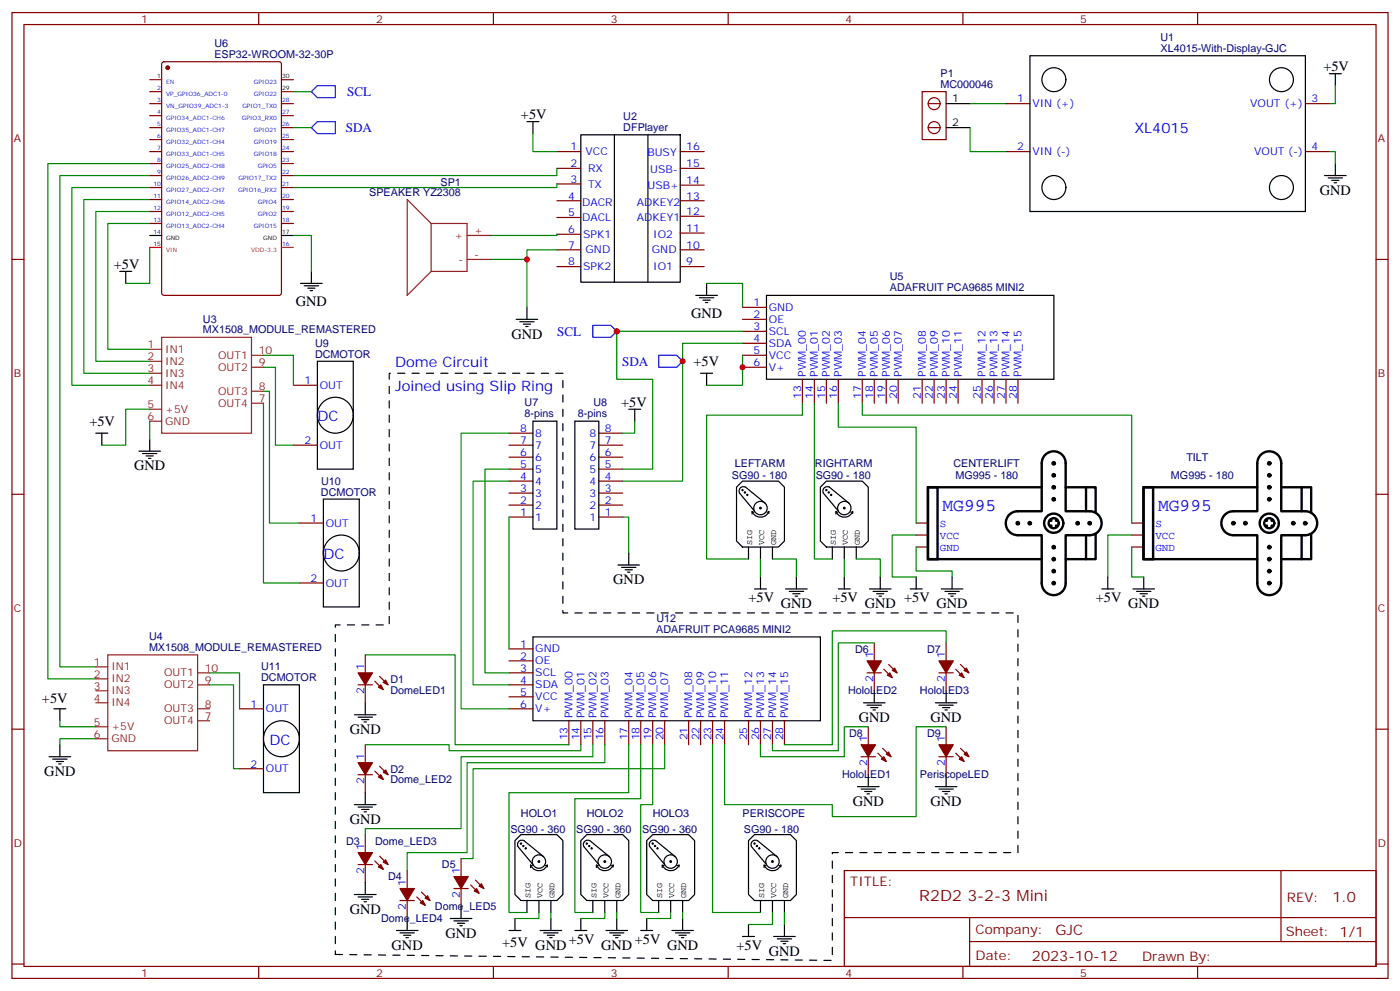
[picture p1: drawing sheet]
<svg xmlns="http://www.w3.org/2000/svg" width="412mm" height="292mm" viewBox="0 0 412 292" stroke-linecap="round" stroke-linejoin="round" font-family="sans-serif">
<g fill="none" stroke="#870000" stroke-width=".35">
<path d="M3.5 3.7h405.4v284.3h-405.4zM7.1 7.2h398.2v277.3h-398.2zM47.9 18.4l.4-.2h33.9l.6 .4 .1 67.7-.5 .6-34.1 .1-.6-.5-.1-67.6zM76.2 3.7v3.5M145.3 3.7v3.5M214.5 3.7v3.5M283.6 3.7v3.5M352.8 3.7v3.5M44.1 27h3.5M44.1 30.5h3.5M44.1 34h3.5M44.1 37.6h3.5"/>
<path d="M82.9 30.5h3.5M82.9 34h3.5M82.9 37.6h3.5M271.6 27h7.1v14.1h-7.1zM273.4 30.5h3.5M273.4 37.6h3.5M296.3 30.5h7.1M384.5 30.5h7.1M44.1 44.6h3.5M44.1 41.1h3.5M44.1 48.2h3.5M44.1 51.7h3.5"/>
<path d="M44.1 55.2h3.5M44.1 58.7h3.5M82.9 44.6h3.5M82.9 41.1h3.5M82.9 48.2h3.5M82.9 51.7h3.5M82.9 55.2h3.5M82.9 58.7h3.5M164 44.6h7.1M164 49.6h7.1M164 54.2h7.1M164 59.1h7.1"/>
<path d="M200.4 44.6h7M200.4 49.6h7M200.4 59.1h7M200.4 54.5h7M296.3 44.6h7.1M384.5 44.6h7.1M3.5 76.4h3.6M44.1 62.3h3.5M44.1 65.8h3.5M82.9 62.3h3.5M82.9 65.8h3.5M164 64h7.1"/>
<path d="M164 69h7.1M164 73.6h7.1M164 78.5h7.1M200.4 73.6h7M200.4 78.5h7M200.4 68.6h7M200.4 63.7h7M405.3 76.4h3.6M218.7 90.5h7.1M218.7 94h7.1M218.7 97.5h7.1M86.4 113.4h7.1"/>
<path d="M218.7 101.1h7.1M218.7 104.6h7.1M218.7 108.1h7.1M236.4 111.7v7M239.9 111.7v7M243.4 111.7v7M246.9 111.7v7M254 111.7v7M257.5 111.7v7M261.1 111.7v7M264.6 111.7v7M271.6 111.7v7"/>
<path d="M275.2 111.7v7M278.7 111.7v7M282.2 111.7v7M289.3 111.7v7M292.8 111.7v7M296.3 111.7v7M299.9 111.7v7M86.4 131.1h7.1M149.9 138.1h7.1M149.9 134.6h7.1M149.9 131.1h7.1M149.9 127.5h7.1"/>
<path d="M176.4 138.1h7M176.4 134.6h7M176.4 131.1h7M176.4 127.5h7M3.5 145.5h3.6M88.2 154h7M149.9 152.2h7.1M149.9 148.7h7.1M149.9 145.2h7.1M149.9 141.6h7.1M176.4 152.2h7M176.4 148.7h7"/>
<path d="M176.4 145.2h7M176.4 141.6h7M269.9 154h3.5M269.9 157.5h3.5M333.4 154h3.5M333.4 157.5h3.5M405.3 145.5h3.6M88.2 171.6h7M269.9 161h3.5M333.4 161h3.5M107.6 192.8v5.3M111.8 199.1l2.5 2.5"/>
<path d="M149.9 191h7.1M149.9 194.6h7.1M149.9 198.1h7.1M255.4 198.1h4.2M257.5 189.3v5.3M257.5 198.1v5.3M260.3 197l2.5 2.5M261.8 195.6l2.4 2.5M276.6 198.1h4.2M278.7 189.3v5.3M278.7 198.1v5.3M281.5 197l2.5 2.5"/>
<path d="M282.9 195.6l2.5 2.5M3.5 214.7h3.6M70.6 208.7h7M105.5 201.6h4.2M107.6 201.6v5.3M107.6 219.3v5.2M110.4 200.6l2.5 2.4M149.9 208.7h7.1M149.9 201.6h7.1M149.9 205.1h7.1M167.6 212.2v7.1M171.1 212.2v7.1"/>
<path d="M174.6 212.2v7.1M178.2 212.2v7.1M185.2 212.2v7.1M188.7 212.2v7.1M192.3 212.2v7.1M195.8 212.2v7.1M202.8 212.2v7.1M206.4 212.2v7.1M209.9 212.2v7.1M213.4 212.2v7.1M220.5 212.2v7.1M224 212.2v7.1"/>
<path d="M227.5 212.2v7.1M231.1 212.2v7.1M255.8 214v5.3M278.7 214v5.3M405.3 214.7h3.6M70.6 226.3h7M105.5 228.1h4.2M107.6 228.1v5.3M110.4 227l2.5 2.5M111.8 225.6l2.5 2.5M253.6 222.8h4.3M255.8 222.8v5.3"/>
<path d="M258.6 221.7l2.5 2.5M260 220.3l2.5 2.5M276.6 222.8h4.2M278.7 222.8v5.3M281.5 221.7l2.5 2.5M282.9 220.3l2.5 2.5M105.5 254.5h4.2M107.6 245.7v5.3M107.6 254.5v5.3M110.4 253.5l2.5 2.4M111.8 252.1l2.5 2.4M119.9 256.3v5.3"/>
<path d="M135.8 252.8v5.3M140.1 259.1l2.4 2.5M248.7 256.3h156.6v28.2h-156.6zM377.3 256.3v20.9M117.8 265.1h4.3M119.9 265.1v5.3M122.8 264.1l2.4 2.4M124.2 262.6l2.4 2.5M133.7 261.6h4.2M135.8 261.6v5.3M138.6 260.5l2.5 2.5M248.7 270.1h156.5"/>
<path d="M285.6 277.2h119.6M285.6 270.1v14.2M3.5 283.8h3.6M76.2 284.5v3.5M145.3 284.5v3.5M214.5 284.5v3.5M283.6 284.5v3.5M352.8 284.5v3.5M405.3 283.8h3.6"/>
<circle cx="275.2" cy="37.6" r="1.76"/>
<circle cx="275.2" cy="30.5" r="1.76"/>
</g>
<g fill="none" stroke="#000" stroke-width=".35">
<path d="M303.4 16.4h81.1v45.9h-81.1zM155.2 35.8h3.5M157 35.8v3.5M171.1 39.7h29.3v43.4h-29.3zM181 39.7v43.4M190.9 39.7v43.4M278.7 30.5h7.1M278.7 37.6h7.1M391.6 21.7h3.5M393.3 21.7v3.5M390.2 51.7h6.3M391.2 52.4h4.3"/>
<path d="M392.3 53.1h2.1M393 53.8h.7M393.3 48.2v3.5M35.3 79.9h3.5M37 79.9v3.5M44.1 69.3h3.5M82.9 69.3h3.5M91.7 79.9v3.5M88.5 83.4h6.4M89.6 84.1h4.2M90.7 84.8h2.1M91.4 85.5h.7"/>
<path d="M152 94h6.4M153.1 94.7h4.2M154.2 95.4h2.1M154.9 96.1h.7M155.2 90.5v3.5M205 87h6.3M206 87.7h4.3M207.1 88.4h2.1M207.8 89.1h.7M208.1 83.4v3.6M225.8 87h84.6v24.7h-84.6zM93.5 106.4h10.6v31.7h-10.6z"/>
<path d="M206.4 109.9h3.5M208.1 109.9v3.5M28.2 127.5h3.5M30 127.5v3.6M40.9 132.8h6.4M42 133.5h4.2M43 134.2h2.2M43.7 134.9h.7M44.1 129.3v3.5M157 124h7v31.8h-7zM169.3 124h7.1v31.8h-7.1zM185.2 120.5h3.5"/>
<path d="M187 120.5v3.5M95.2 146.9h10.6v31.8h-10.6zM217 143.4l1.7-1.8h10.6l1.8 1.8v15.9l-1.8 1.7h-10.6l-1.7-1.7zM218.7 144.1l-.2 .2 .2 .2 .1-.3M219.4 144.8l-.1 .2 .1 .2 .1-.3M220.1 145.5l-.1 .2 .1 .2 .1-.3M222.1 150.8l-.6-.2v.7M224 147.6a1.98 1.98 0 0 0-1.7 2.9 1.98 1.98 0 0 0 3.4 .2 1.98 1.98 0 0 0-1.5-3.1M224 149.3l-.2 .3 .2 .2 .2-.4M225.4 148.2l-5.8-4.8a1.31 1.31 0 0 0-1.5 .2 1.31 1.31 0 0 0-.3 1.6l4.4 5.3M226 150.8l.5-.2v.6M226.5 150.6a2.68 2.68 0 0 1-2.5 1.7 2.68 2.68 0 0 1-2.5-1.7"/>
<path d="M241.7 143.4l1.7-1.8h10.6l1.8 1.8v15.9l-1.8 1.7h-10.6l-1.7-1.7zM243.4 144.1l-.2 .2 .2 .2 .1-.3M244.1 144.8l-.2 .2 .2 .2 .1-.3M244.8 145.5l-.1 .2 .1 .2 .1-.3M246.8 150.8l-.6-.2v.7M248.7 147.6a1.98 1.98 0 0 0-1.7 2.9 1.98 1.98 0 0 0 3.4 .2 1.98 1.98 0 0 0-1.5-3.1M248.7 149.3l-.2 .3 .2 .2 .2-.4M250.1 148.2l-5.8-4.8a1.31 1.31 0 0 0-1.5 .2 1.31 1.31 0 0 0-.3 1.6l4.4 5.3M250.6 150.8l.6-.2v.6M251.2 150.6a2.68 2.68 0 0 1-2.5 1.7 2.68 2.68 0 0 1-2.5-1.7M182 166.3h6.4M183.1 167h4.2"/>
<path d="M184.1 167.7h2.2M184.9 168.5h.7M185.2 162.8v3.5M220.5 161v3.6M222.2 173.4h3.6M224 161v3.6M224 169.9v3.5M227.5 161v3.6M231.4 173.4h6.4M232.5 174.1h4.2M233.5 174.8h2.2M234.2 175.5h.7"/>
<path d="M234.6 169.9v3.5M245.2 161v3.6M246.9 173.4h3.6M248.7 161v3.6M248.7 169.9v3.5M252.2 161v3.6M256.1 173.4h6.4M257.2 174.1h4.2M258.2 174.8h2.1M258.9 175.5h.7M259.3 169.9v3.5M268.1 173.4h3.5"/>
<path d="M269.9 169.9v3.5M277.3 173.4h6.3M278.3 174.1h4.3M279.4 174.8h2.1M280.1 175.5h.7M280.5 169.9v3.5M324.6 173.4h3.5M326.3 169.9v3.5M333.7 173.4h6.4M334.8 174.1h4.2M335.8 174.8h2.2M336.5 175.5h.8"/>
<path d="M336.9 169.9v3.5M157 187.5h84.7v24.7h-84.7zM15.9 208.7h3.5M17.6 208.7v3.5M17.6 219.3v3.5M77.6 201.6h10.6v31.8h-10.6zM104.4 210.4h6.4M105.5 211.1h4.2M106.5 211.8h2.2M107.2 212.5h.7M107.6 206.9v3.5M254.4 206.9h6.3"/>
<path d="M255.4 207.6h4.2M256.5 208.3h2.1M257.2 209h.7M257.5 203.4v3.5M275.5 206.9h6.4M276.6 207.6h4.2M277.6 208.3h2.2M278.3 209h.7M278.7 203.4v3.5M14.5 222.8h6.3M15.5 223.5h4.3M16.6 224.2h2.1"/>
<path d="M17.3 224.9h.7M104.4 236.9h6.4M105.5 237.6h4.2M106.5 238.3h2.2M107.2 239h.7M107.6 233.4v3.5M252.6 231.6h6.3M253.6 232.3h4.3M254.7 233h2.1M255.4 233.7h.7M255.8 228.1v3.5M275.5 231.6h6.4"/>
<path d="M276.6 232.3h4.2M277.6 233h2.2M278.3 233.7h.7M278.7 228.1v3.5M107.6 259.8v3.5M151.7 247.5l1.8-1.8h10.5l1.8 1.8v15.8l-1.8 1.8h-10.5l-1.8-1.8zM153.5 248.2l-.2 .2 .2 .1 .1-.3M154.2 248.9l-.2 .2 .2 .1 .1-.3M154.3 247.5a1.31 1.31 0 0 0-1.5 .2 1.31 1.31 0 0 0-.2 1.5l4.4 5.3M154.3 247.5l5.9 4.7M154.9 249.6l-.2 .2 .2 .1 .1-.3M156.3 254.7l.5 .2"/>
<path d="M156.3 254.7v.7M158.7 251.7a1.98 1.98 0 0 0-1.7 2.9 1.98 1.98 0 0 0 3.4 .1 1.98 1.98 0 0 0-1.5-3M158.7 253.4l-.2 .2 .2 .3 .2-.4M161.2 254.7a2.68 2.68 0 0 1-2.4 1.6 2.68 2.68 0 0 1-2.5-1.6M161.2 254.7l-.5 .2M161.2 254.7v.5M171.1 247.5l1.8-1.8h10.5l1.8 1.8v15.8l-1.8 1.8h-10.5l-1.8-1.8zM172.9 248.2l-.2 .2 .2 .1 .1-.3M173.6 248.9l-.2 .2 .2 .1 .1-.3M173.7 247.5a1.31 1.31 0 0 0-1.5 .2 1.31 1.31 0 0 0-.2 1.5l4.4 5.3M173.7 247.5l5.9 4.7M174.3 249.6l-.2 .2 .2 .1 .1-.3"/>
<path d="M175.7 254.7l.5 .2M175.7 254.7v.7M178.2 251.7a1.98 1.98 0 0 0-1.8 2.9 1.98 1.98 0 0 0 3.4 .1 1.98 1.98 0 0 0-1.5-3M178.2 253.4l-.3 .2 .3 .3 .1-.4M180.6 254.7a2.68 2.68 0 0 1-2.4 1.6 2.68 2.68 0 0 1-2.5-1.6M180.6 254.7l-.5 .2M180.6 254.7v.5M190.5 247.5l1.8-1.8h10.5l1.8 1.8v15.8l-1.8 1.8h-10.5l-1.8-1.8zM192.3 248.2l-.2 .2 .2 .1 .1-.3M193 248.9l-.2 .2 .2 .1 .1-.3M193.1 247.5a1.31 1.31 0 0 0-1.5 .2 1.31 1.31 0 0 0-.2 1.5l4.4 5.3M193.1 247.5l5.9 4.7"/>
<path d="M193.7 249.6l-.2 .2 .2 .1 .1-.3M195.1 254.7l.5 .2M195.1 254.7v.7M197.6 251.7a1.98 1.98 0 0 0-1.8 2.9 1.98 1.98 0 0 0 3.4 .1 1.98 1.98 0 0 0-1.5-3M197.6 253.4l-.3 .2 .3 .3 .1-.4M200 254.7a2.68 2.68 0 0 1-2.4 1.6 2.68 2.68 0 0 1-2.5-1.6M200 254.7l-.5 .2M200 254.7v.5M220.5 247.5l1.7-1.8h10.6l1.8 1.8v15.8l-1.8 1.8h-10.6l-1.7-1.8zM222.2 248.2l-.1 .2 .1 .1 .2-.3M223 248.9l-.2 .2 .2 .1 .1-.3M223.1 247.5a1.31 1.31 0 0 0-1.5 .2 1.31 1.31 0 0 0-.2 1.5l4.4 5.3"/>
<path d="M223.1 247.5l5.9 4.7M223.7 249.6l-.2 .2 .2 .1 .1-.3M225.1 254.7l.5 .2M225.1 254.7v.7M227.5 251.7a1.98 1.98 0 0 0-1.7 2.9 1.98 1.98 0 0 0 3.4 .1 1.98 1.98 0 0 0-1.5-3M227.5 253.4l-.2 .2 .2 .3 .2-.4M230 254.7a2.68 2.68 0 0 1-2.5 1.6 2.68 2.68 0 0 1-2.4-1.6M230 254.7l-.5 .2M230 254.7v.5M104.4 263.3h6.4M105.5 264.1h4.2M106.5 264.8h2.2"/>
<path d="M107.2 265.5h.7M116.8 273.9h6.3M117.8 274.6h4.3M118.9 275.3h2.1M119.6 276h.7M119.9 270.4v3.5M132.6 270.4h6.4M133.7 271.1h4.2M134.8 271.8h2.1M135.5 272.5h.7M135.8 266.9v3.5M149.9 273.9h3.6"/>
<path d="M151.7 270.4v3.5M155.2 265.1v3.5M158.7 265.1v3.5M159.1 273.9h6.4M160.2 274.6h4.2M161.2 275.3h2.1M161.9 276h.7M162.3 265.1v3.5M162.3 270.4v3.5M169.3 273.9h3.6M171.1 270.4v3.5M174.6 265.1v3.5"/>
<path d="M178.2 265.1v3.5M178.5 273.9h6.4M179.6 274.6h4.2M180.6 275.3h2.1M181.3 276h.7M181.7 265.1v3.5M181.7 270.4v3.5M188.7 273.9h3.6M190.5 270.4v3.5M194 265.1v3.5M197.6 265.1v3.5M197.9 273.9h6.4"/>
<path d="M199 274.6h4.2M200 275.3h2.1M200.7 276h.7M201.1 265.1v3.5M201.1 270.4v3.5M218.7 275.7h3.5M220.5 272.2v3.5M224 265.1v3.5M227.5 265.1v3.5M227.9 275.7h6.3M229 276.4h4.2M230 277.1h2.1"/>
<path d="M230.7 277.8h.7M231.1 265.1v3.5M231.1 272.2v3.5"/>
<circle cx="310.4" cy="23.5" r="3.5"/>
<circle cx="377.5" cy="23.5" r="3.5"/>
<circle cx="310.4" cy="55.2" r="3.5"/>
<circle cx="377.5" cy="55.2" r="3.5"/>
<circle cx="98.8" cy="122.2" r="5.3"/>
<circle cx="100.5" cy="162.8" r="5.3"/>
<circle cx="82.9" cy="217.5" r="5.3"/>
</g>
<g fill="none" stroke="#8c2424" stroke-width=".35">
<path d="M127 65.8h10.6v14.1h-10.6M127 65.8v14.1M127 65.8l-7.1-7.1v28.3l7.1-7.1M137.6 69.3h7M137.6 76.4h7M47.6 99.3h26.5v28.2h-26.5zM44.1 102.8h3.5M44.1 106.4h3.5M44.1 109.9h3.5M44.1 113.4h3.5M74.1 104.6h3.5M74.1 108.1h3.5"/>
<path d="M74.1 115.2h3.5M74.1 118.7h3.5M44.1 124h3.5M44.1 120.5h3.5M28.2 196.3h3.5M28.2 199.8h3.5M31.7 192.8h26.5v28.2h-26.5zM58.2 198.1h3.5M28.2 217.5h3.5M28.2 214h3.5M28.2 203.4h3.5M28.2 206.9h3.5"/>
<path d="M58.2 201.6h3.5M58.2 208.7h3.5M58.2 212.2h3.5"/>
</g>
<g fill="none" stroke="#008700" stroke-width=".35">
<path d="M86.4 27h5.3M86.4 37.6h5.3M157 39.3v5.3h7M285.8 37.6v7h10.5M285.8 30.5h10.5M393.3 25.2v5.3h-1.7M44.1 58.7h-19.4v51.2h19.4M44.1 55.2h-22.9v58.2h22.9M44.1 51.7h-26.5v144.6h10.6M44.1 48.2h-30v151.6h14.1M164 49.6v2.1h-77.6M164 54.2v1h-77.6"/>
<path d="M391.6 44.6h1.7v3.6M44.1 72.8v10.6h-7.1M44.1 65.8h-12.4v37h12.4M44.1 62.3h-15.9v44.1h15.9M86.4 69.3h5.3v10.6M144.6 76.4h10.6M164 73.6h-8.8v16.9M164 69v.3h-19.4M208.1 83.4h10.6v7.1M218.7 97.5h-37v14.2h10.6v26.4h-8.9M77.6 104.6h8.8v8.8M77.6 108.1h3.5v23h5.3"/>
<path d="M77.6 115.2h1.8v38.8h8.8M77.6 118.7v52.9h10.6M218.7 101.1h-17.6v40.5h-17.7M218.7 104.6v8.8h-10.6M236.4 118.7v3.5h-28.3v42.4h12.4M239.9 118.7v45.9h5.3M246.9 118.7v7.1h23v28.2M254 118.7v3.5h79.4v31.8M44.1 120.5h-7.1v10.6h-7M44.1 124v5.3M149.9 138.1h-7v60h7M149.9 127.5h-14.1v81.2h14.1"/>
<path d="M187 124v3.5h-3.6M149.9 141.6h-10.6v60h10.6M149.9 152.2v38.8M183.4 152.2h1.8v10.6M269.9 157.5h-7.1v12.4h7.1M333.4 157.5h-7.1v12.4M224 164.6v5.3M227.5 164.6h7.1v5.3M248.7 164.6v5.3M252.2 164.6h7.1v5.3M269.9 161v7.1h10.6v1.8M333.4 161v8.9h3.5"/>
<path d="M61.7 198.1h8.9v10.6M107.6 192.8h26.5v26.5h33.5M257.5 189.3h-10.6v31.7h-19.4v-1.7M278.7 189.3v-3.6h-33.5v33.6h-14.1M17.6 212.2v1.8h10.6M28.2 217.5h-10.6v1.8M61.7 201.6h7.1v24.7h1.8M107.6 219.3h24.7v1.7h38.8v-1.7M174.6 219.3v3.5h-38.8v21.1h-28.2v1.8M178.2 219.3v5.2h-40.6v26.5h-17.7v5.3M185.2 219.3v14.1h-35.3v35.2h5.3M188.7 219.3v15.8h-19.4v33.5h5.3"/>
<path d="M192.3 219.3v17.6h-3.6v31.7h5.3M195.8 219.3v7h-56.5v26.5h-3.5M209.9 219.3v49.3h14.1M255.8 214h-7.1v8.8h-24.7v-3.5M278.7 214h-8.8v26.4h-24.7v-3.5h-31.8v-17.6M158.7 268.6v1.8h-7M162.3 268.6v1.8M178.2 268.6v1.8h-7.1M181.7 268.6v1.8M197.6 268.6v1.8h-7.1M201.1 268.6v1.8M227.5 268.6v3.6h-7"/>
<path d="M231.1 268.6v3.6"/>
</g>
<g fill="#870000" stroke="#870000" stroke-width=".35">
<path d="M105.5 198.1h4.2l-2.1 3.5z"/>
<path d="M111.5 202.3l.7-.7 .7 1.4z"/>
<path d="M112.9 200.9l.7-.7 .7 1.4z"/>
<path d="M105.5 224.5h4.2l-2.1 3.6z"/>
<path d="M111.5 228.8l.7-.7 .7 1.4z"/>
<path d="M112.9 227.4l.7-.7 .7 1.4z"/>
<path d="M105.5 251h4.2l-2.1 3.5z"/>
<path d="M111.5 255.2l.7-.7 .7 1.4z"/>
<path d="M112.9 253.8l.7-.7 .7 1.4z"/>
<path d="M117.8 261.6h4.3l-2.2 3.5z"/>
<path d="M123.8 265.8l.7-.7 .7 1.4z"/>
<path d="M125.2 264.4l.7-.7 .7 1.4z"/>
<path d="M133.7 258.1h4.2l-2.1 3.5z"/>
<path d="M140.4 261.6l.7 1.4-1.4-.7z"/>
<path d="M141.1 260.9l.7-.7 .7 1.4z"/>
<path d="M255.4 194.6h4.2l-2.1 3.5z"/>
<path d="M261.4 198.8l.7-.7 .7 1.4z"/>
<path d="M262.8 197.4l.7-.7 .7 1.4z"/>
<path d="M276.6 194.6h4.2l-2.1 3.5z"/>
<path d="M283.3 198.1l.7 1.4-1.4-.7z"/>
<path d="M284 197.4l.7-.7 .7 1.4z"/>
<path d="M253.6 219.3h4.3l-2.1 3.5z"/>
<path d="M260.3 222.8l.8 1.4-1.5-.7z"/>
<path d="M261.8 221.4l.7 1.4-1.4-.7z"/>
<path d="M276.6 219.3h4.2l-2.1 3.5z"/>
<path d="M283.3 222.8l.7 1.4-1.4-.7z"/>
<path d="M284 222.1l.7-.7 .7 1.4z"/>
<circle cx="49.4" cy="19.9" r=".53"/>
</g>
<path d="M44.1 23.5h3.5" fill="none" stroke="#903" stroke-width=".35"/>
<path d="M44.1 72.8h3.5" fill="none" stroke="#f00" stroke-width=".35"/>
<path d="M82.9 72.8h3.5" fill="none" stroke="#906" stroke-width=".35"/>
<path d="M82.9 27h3.5" fill="none" stroke="#930" stroke-width=".35"/>
<path d="M82.9 23.5h3.5" fill="none" stroke="#900" stroke-width=".35"/>
<g fill="none" stroke="#000" stroke-width=".71">
<path d="M273.3 143.5h2.9v21.1h-2.9zM306.9 143.5h-33.6v21.1h33.6M309.3 154.7h.4v.4M309.7 153v.3h-.4M311.1 153v.3h.3M311.4 154.7h-.3v.4M313.9 143.5h8.8v7.4M319.9 143.5v7M319.9 157.6v7M320.9 157.6a3.5 3.5 0 0 0 3.6-3.6 3.5 3.5 0 0 0-3.5-3.5h-7.1v-14.1a3.5 3.5 0 0 0-3.5-3.5 3.5 3.5 0 0 0-3.5 3.5v14.1h-7.1a3.5 3.5 0 0 0-3.5 3.5 3.5 3.5 0 0 0 3.5 3.6h7.1v14a3.5 3.5 0 0 0 3.5 3.6 3.5 3.5 0 0 0 3.5-3.5v-14.1h7.1M322.7 157.2v7.4h-8.8M336.8 143.5h2.9v21.1h-2.9z"/>
<path d="M363.3 150.5h7.1v-14.1a3.5 3.5 0 0 1 3.5-3.5 3.5 3.5 0 0 1 3.5 3.5v14.1h7.1a3.5 3.5 0 0 1 3.5 3.5 3.5 3.5 0 0 1-3.6 3.6M363.3 150.5a3.5 3.5 0 0 0-3.5 3.5 3.5 3.5 0 0 0 3.5 3.6h7.1v14a3.5 3.5 0 0 0 3.5 3.6 3.5 3.5 0 0 0 3.5-3.5v-14.1h7.1M370.4 143.5h-33.6v21.1h33.6M372.8 154.7h.4v.4M373.2 153v.3h-.4M374.6 153v.3h.3M374.9 154.7h-.3v.4M377.4 143.5h8.8v7.4M383.4 143.5v7M383.4 157.6v7M386.2 157.2v7.4h-8.8"/>
<circle cx="310.4" cy="136.4" r=".18"/>
<circle cx="310.4" cy="139.9" r=".18"/>
<circle cx="310.4" cy="136.4" r=".35"/>
<circle cx="310.4" cy="139.9" r=".35"/>
<circle cx="373.9" cy="136.4" r=".18"/>
<circle cx="373.9" cy="139.9" r=".18"/>
<circle cx="373.9" cy="136.4" r=".35"/>
<circle cx="373.9" cy="139.9" r=".35"/>
<circle cx="299.8" cy="154" r=".18"/>
<circle cx="299.8" cy="154" r=".35"/>
<circle cx="303.3" cy="154" r=".18"/>
<circle cx="303.3" cy="154" r=".35"/>
<circle cx="310.4" cy="154" r="2.82"/>
<circle cx="310.4" cy="147" r=".18"/>
<circle cx="310.4" cy="143.5" r=".18"/>
<circle cx="310.4" cy="154" r="1.48"/>
<circle cx="310.4" cy="147" r=".35"/>
<circle cx="310.4" cy="143.5" r=".35"/>
<circle cx="317.4" cy="154" r=".18"/>
<circle cx="317.4" cy="154" r=".35"/>
<circle cx="321" cy="154" r=".18"/>
<circle cx="321" cy="154" r=".35"/>
<circle cx="363.3" cy="154" r=".18"/>
<circle cx="363.3" cy="154" r=".35"/>
<circle cx="366.8" cy="154" r=".18"/>
<circle cx="366.8" cy="154" r=".35"/>
<circle cx="373.9" cy="154" r="2.82"/>
<circle cx="373.9" cy="147" r=".18"/>
<circle cx="373.9" cy="143.5" r=".18"/>
<circle cx="373.9" cy="154" r="1.48"/>
<circle cx="373.9" cy="147" r=".35"/>
<circle cx="373.9" cy="143.5" r=".35"/>
<circle cx="380.9" cy="154" r=".18"/>
<circle cx="380.9" cy="154" r=".35"/>
<circle cx="384.5" cy="154" r=".18"/>
<circle cx="384.5" cy="154" r=".35"/>
<circle cx="310.4" cy="168.1" r=".18"/>
<circle cx="310.4" cy="171.7" r=".18"/>
<circle cx="310.4" cy="161.1" r=".18"/>
<circle cx="310.4" cy="164.6" r=".18"/>
<circle cx="310.4" cy="171.7" r=".35"/>
<circle cx="310.4" cy="161.1" r=".35"/>
<circle cx="310.4" cy="168.1" r=".35"/>
<circle cx="310.4" cy="164.6" r=".35"/>
<circle cx="373.9" cy="168.1" r=".18"/>
<circle cx="373.9" cy="171.7" r=".18"/>
<circle cx="373.9" cy="161.1" r=".18"/>
<circle cx="373.9" cy="164.6" r=".18"/>
<circle cx="373.9" cy="168.1" r=".35"/>
<circle cx="373.9" cy="164.6" r=".35"/>
<circle cx="373.9" cy="171.7" r=".35"/>
<circle cx="373.9" cy="161.1" r=".35"/>
</g>
<path d="M93.5 35.8h5.3v3.5h-5.3l-1.8-1.7zM93.5 25.2h5.3v3.6h-5.3l-1.8-1.8zM174.6 95.8h5.3l1.8 1.7-1.8 1.8h-5.3zM194 104.6h5.3l1.8 1.8-1.8 1.7h-5.3z" fill="none" stroke="#00f" stroke-width=".35"/>
<path d="M114.7 109.9h51.1v70.5h134.1v70.6h-54.7v31.8l-146.4-1.8v-97h15.9z" fill="none" stroke="#000" stroke-width=".35" stroke-dasharray="2.1 2.1"/>
<g fill="#c00">
<circle cx="155.2" cy="76.4" r=".88"/>
<circle cx="218.7" cy="108.1" r=".88"/>
<circle cx="181.7" cy="97.5" r=".88"/>
<circle cx="201.1" cy="106.4" r=".88"/>
</g>
<g font-size="5.3" fill="#00f">
<text x="277.6" y="150.5">MG995</text>
<text x="341.1" y="150.5">MG995</text>
</g>
<text font-size="4.6" fill="#800" x="270.8" y="265.3">R2D2 3-2-3 Mini</text>
<g font-size="4.2">
<text x="389.8" y="21">+5V</text>
<text x="153.5" y="35.1">+5V</text>
<text x="388.8" y="57.3">GND</text>
<text x="33.5" y="79.2">+5V</text>
<text x="87.1" y="90.1">GND</text>
<text x="203.6" y="93.6">GND</text>
<text x="150.6" y="99.7">GND</text>
<text x="204.3" y="107.7">+5V</text>
<text x="183" y="119.8">+5V</text>
<text x="26.3" y="125.4">+5V</text>
<text x="39.5" y="138.5">GND</text>
<text x="180.7" y="172">GND</text>
<text x="220.5" y="177.3">+5V</text>
<text x="230" y="179">GND</text>
<text x="245.2" y="177.3">+5V</text>
<text x="254.7" y="179">GND</text>
<text x="266.3" y="177.3">+5V</text>
<text x="275.9" y="179">GND</text>
<text x="322.8" y="177.3">+5V</text>
<text x="332.3" y="179">GND</text>
<text x="12.3" y="206.9">+5V</text>
<text x="252.9" y="212.5">GND</text>
<text x="274.1" y="212.5">GND</text>
<text x="103" y="216.1">GND</text>
<text x="13.1" y="228.4">GND</text>
<text x="251.2" y="237.2">GND</text>
<text x="274.1" y="237.2">GND</text>
<text x="103" y="242.5">GND</text>
<text x="103" y="269">GND</text>
<text x="115.4" y="279.6">GND</text>
<text x="131.2" y="276">GND</text>
<text x="147.9" y="278.9">+5V GND</text>
<text x="167.6" y="277.8">+5V</text>
<text x="177.1" y="279.6">GND</text>
<text x="187" y="277.8">+5V</text>
<text x="196.5" y="279.6">GND</text>
<text x="217" y="279.6">+5V</text>
<text x="226.5" y="281.3">GND</text>
</g>
<g font-size="4.2" fill="#00f">
<text x="334.2" y="39.2">XL4015</text>
<text x="116.4" y="108.1">Dome Circuit</text>
<text x="116.4" y="115.2">Joined using Slip Ring</text>
<text x="93.5" y="124">DC</text>
<text x="95.2" y="164.6">DC</text>
<text x="79.4" y="219.3">DC</text>
</g>
<g font-size="4.2" fill="#800">
<text x="392.5" y="265.6">1.0</text>
<text x="310.9" y="275.1">GJC</text>
<text x="304" y="282.9">2023-10-12</text>
</g>
<g font-size="3.9" fill="#00f">
<text x="102.2" y="28.2">SCL</text>
<text x="101.9" y="38.8">SDA</text>
<text x="164.1" y="98.8">SCL</text>
<text x="183.2" y="107.6">SDA</text>
</g>
<g font-size="3.9" fill="#800">
<text x="250.5" y="260.9">TITLE:</text>
<text x="379.1" y="265.6">REV:</text>
<text x="287.4" y="275.1">Company:</text>
<text x="378.7" y="275.7">Sheet: 1/1</text>
<text x="287.4" y="282.8">Date:</text>
<text x="336.4" y="282.8">Drawn By:</text>
</g>
<g font-size="3.2" fill="#800">
<text x="41.6" y="6.7">1</text>
<text x="110.8" y="6.7">2</text>
<text x="179.9" y="6.7">3</text>
<text x="249.1" y="6.7">4</text>
<text x="318.2" y="6.7">5</text>
<text x="4.1" y="41.8">A</text>
<text x="405.9" y="41.8">A</text>
<text x="4.1" y="110.9">B</text>
<text x="405.9" y="110.9">B</text>
<text x="4.1" y="180.1">C</text>
<text x="405.9" y="180.1">C</text>
<text x="4.1" y="249.2">D</text>
<text x="405.9" y="249.2">D</text>
<text x="41.6" y="287.5">1</text>
<text x="110.8" y="287.5">2</text>
<text x="179.9" y="287.5">3</text>
<text x="249.1" y="287.5">4</text>
<text x="318.2" y="287.5">5</text>
</g>
<g font-size="3.2" fill="#000080">
<text x="63.2" y="17.1">ESP32-WROOM-32-30P</text>
<text x="63.2" y="13.9">U6</text>
<text x="341.9" y="15.3">XL4015-With-Display-GJC</text>
<text x="341.9" y="12.2">U1</text>
<text x="277" y="22.6">P1</text>
<text x="277" y="25.8">MC000046</text>
<text x="183.6" y="35.5">U2</text>
<text x="183.6" y="38.6">DFPlayer</text>
<text x="108.8" y="57.7">SPEAKER YZ2308</text>
<text x="129.8" y="54.7">SP1</text>
<text x="262.1" y="82.6">U5</text>
<text x="262.1" y="85.8">ADAFRUIT PCA9685 MINI2</text>
<text x="59.8" y="95">U3</text>
<text x="59.8" y="98.1">MX1508_MODULE_REMASTERED</text>
<text x="92.8" y="105.3">DCMOTOR</text>
<text x="92.8" y="102.1">U9</text>
<text x="154.5" y="119.6">U7</text>
<text x="174.8" y="119.6">U8</text>
<text x="154.5" y="122.8">8-pins</text>
<text x="170.2" y="122.8">8-pins</text>
<text x="216.5" y="137.5">LEFTARM</text>
<text x="240.1" y="137.5">RIGHTARM</text>
<text x="280.8" y="137.5">CENTERLIFT</text>
<text x="349.5" y="135.7">TILT</text>
<text x="94.6" y="142.7">U10</text>
<text x="215.6" y="141">SG90 - 180</text>
<text x="240.3" y="141">SG90 - 180</text>
<text x="281.4" y="141">MG995 - 180</text>
<text x="344.9" y="141">MG995 - 180</text>
<text x="94.6" y="145.9">DCMOTOR</text>
<text x="193.3" y="183.1">U12</text>
<text x="43.9" y="191.6">MX1508_MODULE_REMASTERED</text>
<text x="43.9" y="188.4">U4</text>
<text x="193.3" y="186.3">ADAFRUIT PCA9685 MINI2</text>
<text x="76.9" y="197.4">U11</text>
<text x="251.9" y="192.1">D6</text>
<text x="273.1" y="192.1">D7</text>
<text x="76.9" y="200.6">DCMOTOR</text>
<text x="115" y="201">D1</text>
<text x="115" y="204.2">DomeLED1</text>
<text x="249.8" y="204.4">HoloLED2</text>
<text x="271" y="204.4">HoloLED3</text>
<text x="250.1" y="216.8">D8</text>
<text x="273.1" y="216.8">D9</text>
<text x="115" y="227.5">D2</text>
<text x="115" y="230.6">Dome_LED2</text>
<text x="248.1" y="229.1">HoloLED1</text>
<text x="271" y="229.1">PeriscopeLED</text>
<text x="150.3" y="245.1">SG90 - 360</text>
<text x="153.5" y="240.4">HOLO1</text>
<text x="169.7" y="245.1">SG90 - 360</text>
<text x="172.9" y="240.4">HOLO2</text>
<text x="189.1" y="245.1">SG90 - 360</text>
<text x="192.3" y="240.4">HOLO3</text>
<text x="218.7" y="240.4">PERISCOPE</text>
<text x="219.1" y="245.1">SG90 - 180</text>
<text x="102" y="248.6">D3</text>
<text x="110.5" y="248.7">Dome_LED3</text>
<text x="130.2" y="255.6">D5</text>
<text x="114.3" y="259.2">D4</text>
<text x="128.1" y="267.9">Dome_LED5</text>
<text x="112.3" y="271.5">Dome_LED4</text>
</g>
<g font-size="3.2">
<text x="280.5" y="30.2">1</text>
<text x="280.5" y="37.2">2</text>
</g>
<g font-size="3.2" fill="#00f">
<text x="299.6" y="30.2">1</text>
<text x="304.1" y="31.6">VIN (+)</text>
<text x="368.3" y="31.6">VOUT (+)</text>
<text x="386.3" y="30.2">3</text>
<text x="168" y="44.3">1</text>
<text x="172.5" y="45.7">VCC</text>
<text x="190.7" y="46">BUSY</text>
<text x="202.1" y="44.3">16</text>
<text x="299.6" y="44.3">2</text>
<text x="304.1" y="45.7">VIN (-)</text>
<text x="369.4" y="45.7">VOUT (-)</text>
<text x="386.3" y="44.3">4</text>
<text x="168" y="49.2">2</text>
<text x="168" y="53.8">3</text>
<text x="173.2" y="50.6">RX</text>
<text x="191.6" y="51">USB-</text>
<text x="202.1" y="49.2">15</text>
<text x="167.3" y="58.7">4</text>
<text x="173.2" y="55.2">TX</text>
<text x="190.8" y="55.6">USB+</text>
<text x="202.1" y="58.7">13</text>
<text x="202.1" y="54.2">14</text>
<text x="167.3" y="63.7">5</text>
<text x="171.4" y="60.5">DACR</text>
<text x="171.4" y="65.1">DACL</text>
<text x="187.6" y="65.1">ADKEY1</text>
<text x="187.6" y="60.5">ADKEY2</text>
<text x="202.1" y="63.3">12</text>
<text x="167.3" y="68.6">6</text>
<text x="171.8" y="70">SPK1</text>
<text x="192.4" y="70">IO2</text>
<text x="202.1" y="68.3">11</text>
<text x="167.3" y="73.2">7</text>
<text x="172.5" y="74.6">GND</text>
<text x="192" y="74.6">GND</text>
<text x="202.1" y="73.2">10</text>
<text x="167.3" y="78.1">8</text>
<text x="171.8" y="79.6">SPK2</text>
<text x="192.4" y="79.6">IO1</text>
<text x="202.1" y="78.1">9</text>
<text x="222" y="90.1">1</text>
<text x="222" y="93.7">2</text>
<text x="226.5" y="91.5">GND</text>
<text x="226.5" y="95.1">OE</text>
<text x="222" y="97.2">3</text>
<text x="222" y="100.7">4</text>
<text x="226.5" y="98.6">SCL</text>
<text x="222" y="104.2">5</text>
<text x="222" y="107.8">6</text>
<text x="226.5" y="102.1">SDA</text>
<text x="226.5" y="105.7">VCC</text>
<text x="89.7" y="113.1">1</text>
<text x="226.5" y="109.2">V+</text>
<text x="237.4" y="110.9" transform="rotate(-90 237.4 110.9)">PWM_00</text>
<text x="240.9" y="110.9" transform="rotate(-90 240.9 110.9)">PWM_01</text>
<text x="244.5" y="110.9" transform="rotate(-90 244.5 110.9)">PWM_02</text>
<text x="248" y="110.9" transform="rotate(-90 248 110.9)">PWM_03</text>
<text x="255.1" y="110.9" transform="rotate(-90 255.1 110.9)">PWM_04</text>
<text x="258.6" y="110.9" transform="rotate(-90 258.6 110.9)">PWM_05</text>
<text x="262.1" y="110.9" transform="rotate(-90 262.1 110.9)">PWM_06</text>
<text x="265.6" y="110.9" transform="rotate(-90 265.6 110.9)">PWM_07</text>
<text x="272.7" y="110.9" transform="rotate(-90 272.7 110.9)">PWM_08</text>
<text x="276.2" y="110.9" transform="rotate(-90 276.2 110.9)">PWM_09</text>
<text x="279.8" y="110.9" transform="rotate(-90 279.8 110.9)">PWM_10</text>
<text x="283.3" y="110.9" transform="rotate(-90 283.3 110.9)">PWM_11</text>
<text x="290.3" y="110.9" transform="rotate(-90 290.3 110.9)">PWM_12</text>
<text x="293.9" y="110.9" transform="rotate(-90 293.9 110.9)">PWM_13</text>
<text x="297.4" y="110.9" transform="rotate(-90 297.4 110.9)">PWM_14</text>
<text x="300.9" y="110.9" transform="rotate(-90 300.9 110.9)">PWM_15</text>
<text x="94.2" y="114.5">OUT</text>
<text x="236" y="117.5" transform="rotate(-90 236 117.5)">13</text>
<text x="239.5" y="117.5" transform="rotate(-90 239.5 117.5)">14</text>
<text x="243.1" y="117.5" transform="rotate(-90 243.1 117.5)">15</text>
<text x="246.6" y="117.5" transform="rotate(-90 246.6 117.5)">16</text>
<text x="253.6" y="117.5" transform="rotate(-90 253.6 117.5)">17</text>
<text x="257.2" y="117.5" transform="rotate(-90 257.2 117.5)">18</text>
<text x="260.7" y="117.5" transform="rotate(-90 260.7 117.5)">19</text>
<text x="264.2" y="117.5" transform="rotate(-90 264.2 117.5)">20</text>
<text x="271.3" y="117.5" transform="rotate(-90 271.3 117.5)">21</text>
<text x="274.8" y="117.5" transform="rotate(-90 274.8 117.5)">22</text>
<text x="278.3" y="117.5" transform="rotate(-90 278.3 117.5)">23</text>
<text x="281.9" y="117.5" transform="rotate(-90 281.9 117.5)">24</text>
<text x="288.9" y="117.5" transform="rotate(-90 288.9 117.5)">25</text>
<text x="292.5" y="117.5" transform="rotate(-90 292.5 117.5)">26</text>
<text x="296" y="117.5" transform="rotate(-90 296 117.5)">27</text>
<text x="299.5" y="117.5" transform="rotate(-90 299.5 117.5)">28</text>
<text x="89.7" y="130.7">2</text>
<text x="153.2" y="130.7">7</text>
<text x="153.2" y="127.2">8</text>
<text x="157.7" y="128.6">8</text>
<text x="173.7" y="128.6">8</text>
<text x="178.2" y="130.7">7</text>
<text x="178.2" y="127.2">8</text>
<text x="94.2" y="132.1">OUT</text>
<text x="153.2" y="137.8">5</text>
<text x="153.2" y="134.2">6</text>
<text x="157.7" y="135.6">6</text>
<text x="157.7" y="132.1">7</text>
<text x="173.7" y="135.6">6</text>
<text x="173.7" y="132.1">7</text>
<text x="178.2" y="137.8">5</text>
<text x="178.2" y="134.2">6</text>
<text x="153.2" y="141.3">4</text>
<text x="157.7" y="142.7">4</text>
<text x="157.7" y="139.2">5</text>
<text x="173.7" y="142.7">4</text>
<text x="173.7" y="139.2">5</text>
<text x="178.2" y="141.3">4</text>
<text x="153.2" y="148.3">2</text>
<text x="153.2" y="144.8">3</text>
<text x="157.7" y="149.8">2</text>
<text x="157.7" y="146.2">3</text>
<text x="173.7" y="149.8">2</text>
<text x="173.7" y="146.2">3</text>
<text x="178.2" y="148.3">2</text>
<text x="178.2" y="144.8">3</text>
<text x="91.5" y="153.6">1</text>
<text x="96" y="155">OUT</text>
<text x="153.2" y="151.9">1</text>
<text x="157.7" y="153.3">1</text>
<text x="173.7" y="153.3">1</text>
<text x="178.2" y="151.9">1</text>
<text x="276.9" y="155.1">S</text>
<text x="340.4" y="155.1">S</text>
<text x="276.9" y="158.6">VCC</text>
<text x="340.4" y="158.6">VCC</text>
<text x="276.9" y="162.1">GND</text>
<text x="340.4" y="162.1">GND</text>
<text x="91.5" y="171.3">2</text>
<text x="96" y="172.7">OUT</text>
<text x="153.2" y="190.7">1</text>
<text x="107.2" y="197.4" transform="rotate(-90 107.2 197.4)">1</text>
<text x="153.2" y="194.2">2</text>
<text x="153.2" y="197.7">3</text>
<text x="157.7" y="192.1">GND</text>
<text x="157.7" y="195.6">OE</text>
<text x="257.2" y="193.9" transform="rotate(-90 257.2 193.9)">1</text>
<text x="278.3" y="193.9" transform="rotate(-90 278.3 193.9)">1</text>
<text x="153.2" y="201.3">4</text>
<text x="157.7" y="199.1">SCL</text>
<text x="157.7" y="202.7">SDA</text>
<text x="257.2" y="200.8" transform="rotate(-90 257.2 200.8)">2</text>
<text x="278.3" y="200.8" transform="rotate(-90 278.3 200.8)">2</text>
<text x="73.8" y="208.3">1</text>
<text x="78.3" y="209.7">OUT</text>
<text x="107.2" y="204.3" transform="rotate(-90 107.2 204.3)">2</text>
<text x="153.2" y="204.8">5</text>
<text x="153.2" y="208.3">6</text>
<text x="157.7" y="206.2">VCC</text>
<text x="157.7" y="209.7">V+</text>
<text x="168.6" y="211.5" transform="rotate(-90 168.6 211.5)">PWM_00</text>
<text x="172.2" y="211.5" transform="rotate(-90 172.2 211.5)">PWM_01</text>
<text x="175.7" y="211.5" transform="rotate(-90 175.7 211.5)">PWM_02</text>
<text x="179.2" y="211.5" transform="rotate(-90 179.2 211.5)">PWM_03</text>
<text x="186.3" y="211.5" transform="rotate(-90 186.3 211.5)">PWM_04</text>
<text x="189.8" y="211.5" transform="rotate(-90 189.8 211.5)">PWM_05</text>
<text x="193.3" y="211.5" transform="rotate(-90 193.3 211.5)">PWM_06</text>
<text x="196.8" y="211.5" transform="rotate(-90 196.8 211.5)">PWM_07</text>
<text x="203.9" y="211.5" transform="rotate(-90 203.9 211.5)">PWM_08</text>
<text x="207.4" y="211.5" transform="rotate(-90 207.4 211.5)">PWM_09</text>
<text x="211" y="211.5" transform="rotate(-90 211 211.5)">PWM_10</text>
<text x="214.5" y="211.5" transform="rotate(-90 214.5 211.5)">PWM_11</text>
<text x="221.5" y="211.5" transform="rotate(-90 221.5 211.5)">PWM_12</text>
<text x="225.1" y="211.5" transform="rotate(-90 225.1 211.5)">PWM_13</text>
<text x="228.6" y="211.5" transform="rotate(-90 228.6 211.5)">PWM_14</text>
<text x="232.1" y="211.5" transform="rotate(-90 232.1 211.5)">PWM_15</text>
<text x="167.2" y="218" transform="rotate(-90 167.2 218)">13</text>
<text x="170.7" y="218" transform="rotate(-90 170.7 218)">14</text>
<text x="174.3" y="218" transform="rotate(-90 174.3 218)">15</text>
<text x="177.8" y="218" transform="rotate(-90 177.8 218)">16</text>
<text x="184.9" y="218" transform="rotate(-90 184.9 218)">17</text>
<text x="188.4" y="218" transform="rotate(-90 188.4 218)">18</text>
<text x="191.9" y="218" transform="rotate(-90 191.9 218)">19</text>
<text x="195.4" y="218" transform="rotate(-90 195.4 218)">20</text>
<text x="202.5" y="218" transform="rotate(-90 202.5 218)">21</text>
<text x="206" y="218" transform="rotate(-90 206 218)">22</text>
<text x="209.5" y="218" transform="rotate(-90 209.5 218)">23</text>
<text x="213.1" y="218" transform="rotate(-90 213.1 218)">24</text>
<text x="220.1" y="218" transform="rotate(-90 220.1 218)">25</text>
<text x="223.7" y="218" transform="rotate(-90 223.7 218)">26</text>
<text x="227.2" y="218" transform="rotate(-90 227.2 218)">27</text>
<text x="230.7" y="218" transform="rotate(-90 230.7 218)">28</text>
<text x="255.4" y="218.5" transform="rotate(-90 255.4 218.5)">1</text>
<text x="278.3" y="218.5" transform="rotate(-90 278.3 218.5)">1</text>
<text x="73.8" y="226">2</text>
<text x="78.3" y="227.4">OUT</text>
<text x="107.2" y="223.8" transform="rotate(-90 107.2 223.8)">1</text>
<text x="255.4" y="225.5" transform="rotate(-90 255.4 225.5)">2</text>
<text x="278.3" y="225.5" transform="rotate(-90 278.3 225.5)">2</text>
<text x="107.2" y="230.8" transform="rotate(-90 107.2 230.8)">2</text>
<text x="107.2" y="250.3" transform="rotate(-90 107.2 250.3)">1</text>
<text x="107.2" y="257.3" transform="rotate(-90 107.2 257.3)">2</text>
<text x="135.5" y="257.4" transform="rotate(-90 135.5 257.4)">1</text>
<text x="119.6" y="260.9" transform="rotate(-90 119.6 260.9)">1</text>
<text x="119.6" y="267.8" transform="rotate(-90 119.6 267.8)">2</text>
<text x="135.5" y="264.3" transform="rotate(-90 135.5 264.3)">2</text>
</g>
<g font-size="3.2" fill="#8d2323">
<text x="133.9" y="70.4">+</text>
<text x="139.7" y="69">+</text>
<text x="135.1" y="77.4">-</text>
<text x="139.7" y="76">-</text>
<text x="43.5" y="102.5">1</text>
<text x="43.5" y="106">2</text>
<text x="48.7" y="103.9">IN1</text>
<text x="48.7" y="107.4">IN2</text>
<text x="64.2" y="105.7">OUT1</text>
<text x="76.2" y="104.2">10</text>
<text x="76.2" y="107.8">9</text>
<text x="43.5" y="109.5">3</text>
<text x="43.5" y="113.1">4</text>
<text x="48.7" y="110.9">IN3</text>
<text x="64.2" y="109.2">OUT2</text>
<text x="48.7" y="114.5">IN4</text>
<text x="64.2" y="116.2">OUT3</text>
<text x="64.2" y="119.8">OUT4</text>
<text x="76.2" y="114.8">8</text>
<text x="76.2" y="118.4">7</text>
<text x="43.5" y="123.6">6</text>
<text x="43.5" y="120.1">5</text>
<text x="48.7" y="125.1">GND</text>
<text x="48.7" y="121.5">+5V</text>
<text x="27.6" y="196">1</text>
<text x="32.8" y="197.4">IN1</text>
<text x="60.3" y="197.7">10</text>
<text x="27.6" y="199.5">2</text>
<text x="27.6" y="203">3</text>
<text x="32.8" y="200.9">IN2</text>
<text x="48.4" y="199.1">OUT1</text>
<text x="48.4" y="202.7">OUT2</text>
<text x="60.3" y="201.3">9</text>
<text x="27.6" y="206.6">4</text>
<text x="32.8" y="204.4">IN3</text>
<text x="32.8" y="208">IN4</text>
<text x="48.4" y="209.7">OUT3</text>
<text x="60.3" y="208.3">8</text>
<text x="27.6" y="213.6">5</text>
<text x="32.8" y="215">+5V</text>
<text x="48.4" y="213.3">OUT4</text>
<text x="60.3" y="211.8">7</text>
<text x="27.6" y="217.1">6</text>
<text x="32.8" y="218.5">GND</text>
</g>
<g font-size="2.5">
<text x="221.5" y="160.3" transform="rotate(-90 221.5 160.3)">SIG</text>
<text x="225.1" y="160.3" transform="rotate(-90 225.1 160.3)">VCC</text>
<text x="228.6" y="160.3" transform="rotate(-90 228.6 160.3)">GND</text>
<text x="246.2" y="160.3" transform="rotate(-90 246.2 160.3)">SIG</text>
<text x="249.8" y="160.3" transform="rotate(-90 249.8 160.3)">VCC</text>
<text x="253.3" y="160.3" transform="rotate(-90 253.3 160.3)">GND</text>
<text x="156.3" y="264.4" transform="rotate(-90 156.3 264.4)">SIG</text>
<text x="159.8" y="264.4" transform="rotate(-90 159.8 264.4)">VCC</text>
<text x="163.3" y="264.4" transform="rotate(-90 163.3 264.4)">GND</text>
<text x="175.7" y="264.4" transform="rotate(-90 175.7 264.4)">SIG</text>
<text x="179.2" y="264.4" transform="rotate(-90 179.2 264.4)">VCC</text>
<text x="182.7" y="264.4" transform="rotate(-90 182.7 264.4)">GND</text>
<text x="195.1" y="264.4" transform="rotate(-90 195.1 264.4)">SIG</text>
<text x="198.6" y="264.4" transform="rotate(-90 198.6 264.4)">VCC</text>
<text x="202.1" y="264.4" transform="rotate(-90 202.1 264.4)">GND</text>
<text x="225.1" y="264.4" transform="rotate(-90 225.1 264.4)">SIG</text>
<text x="228.6" y="264.4" transform="rotate(-90 228.6 264.4)">VCC</text>
<text x="232.1" y="264.4" transform="rotate(-90 232.1 264.4)">GND</text>
</g>
<g font-size="1.8">
<text x="46.3" y="23.1">1</text>
<text x="83.1" y="23.1">30</text>
<text x="83.1" y="26.6">29</text>
<text x="48.9" y="70.7">GND</text>
<text x="77.6" y="70.7">GND</text>
<text x="83.1" y="69">17</text>
<text x="45.2" y="72.5">15</text>
</g>
<g font-size="1.8" fill="#00f">
<text x="46.3" y="26.6">2</text>
<text x="48.9" y="28.4">VP_GPIO36_ADC1-0</text>
<text x="74.8" y="28.4">GPIO22</text>
<text x="74.8" y="24.9">GPIO23</text>
<text x="46.3" y="30.2">3</text>
<text x="48.9" y="31.9">VN_GPIO39_ADC1-3</text>
<text x="71.2" y="35.5">GPIO3_RX0</text>
<text x="71.4" y="31.9">GPIO1_TX0</text>
<text x="83.1" y="33.7">27</text>
<text x="83.1" y="30.2">28</text>
<text x="46.3" y="37.2">5</text>
<text x="46.3" y="40.7">6</text>
<text x="48.9" y="39">GPIO35_ADC1-CH7</text>
<text x="74.8" y="39">GPIO21</text>
<text x="83.1" y="40.7">25</text>
<text x="83.1" y="37.2">26</text>
<text x="46.3" y="44.3">7</text>
<text x="46.3" y="47.8">8</text>
<text x="48.9" y="42.5">GPIO32_ADC1-CH4</text>
<text x="48.9" y="46">GPIO33_ADC1-CH5</text>
<text x="74.8" y="46">GPIO18</text>
<text x="74.8" y="42.5">GPIO19</text>
<text x="83.1" y="47.8">23</text>
<text x="83.1" y="44.3">24</text>
<text x="46.3" y="51.3">9</text>
<text x="48.9" y="49.6">GPIO25_ADC2-CH8</text>
<text x="48.9" y="53.1">GPIO26_ADC2-CH9</text>
<text x="70.3" y="53.1">GPIO17_TX2</text>
<text x="75.9" y="49.6">GPIO5</text>
<text x="83.1" y="51.3">22</text>
<text x="45.2" y="54.9">10</text>
<text x="45.2" y="58.4">11</text>
<text x="48.9" y="56.6">GPIO27_ADC2-CH7</text>
<text x="70.1" y="56.6">GPIO16_RX2</text>
<text x="83.1" y="58.4">20</text>
<text x="83.1" y="54.9">21</text>
<text x="45.2" y="61.9">12</text>
<text x="45.2" y="65.4">13</text>
<text x="48.9" y="60.1">GPIO14_ADC2-CH6</text>
<text x="48.9" y="63.7">GPIO12_ADC2-CH5</text>
<text x="75.9" y="63.7">GPIO2</text>
<text x="75.9" y="60.1">GPIO4</text>
<text x="83.1" y="65.4">18</text>
<text x="83.1" y="61.9">19</text>
<text x="45.2" y="69">14</text>
<text x="48.9" y="67.2">GPIO13_ADC2-CH4</text>
<text x="74.8" y="67.2">GPIO15</text>
<text x="83.1" y="72.5">16</text>
</g>
<text font-size="1.8" fill="#30f" x="48.9" y="24.9">EN</text>
<text font-size="1.8" fill="#03f" x="46.3" y="33.7">4</text>
<text font-size="1.8" fill="#03c" x="48.9" y="35.5">GPIO34_ADC1-CH6</text>
<g font-size="1.8" fill="#f00">
<text x="48.9" y="74.3">VIN</text>
<text x="74" y="74.3">VDD-3.3</text>
</g>
</svg>
